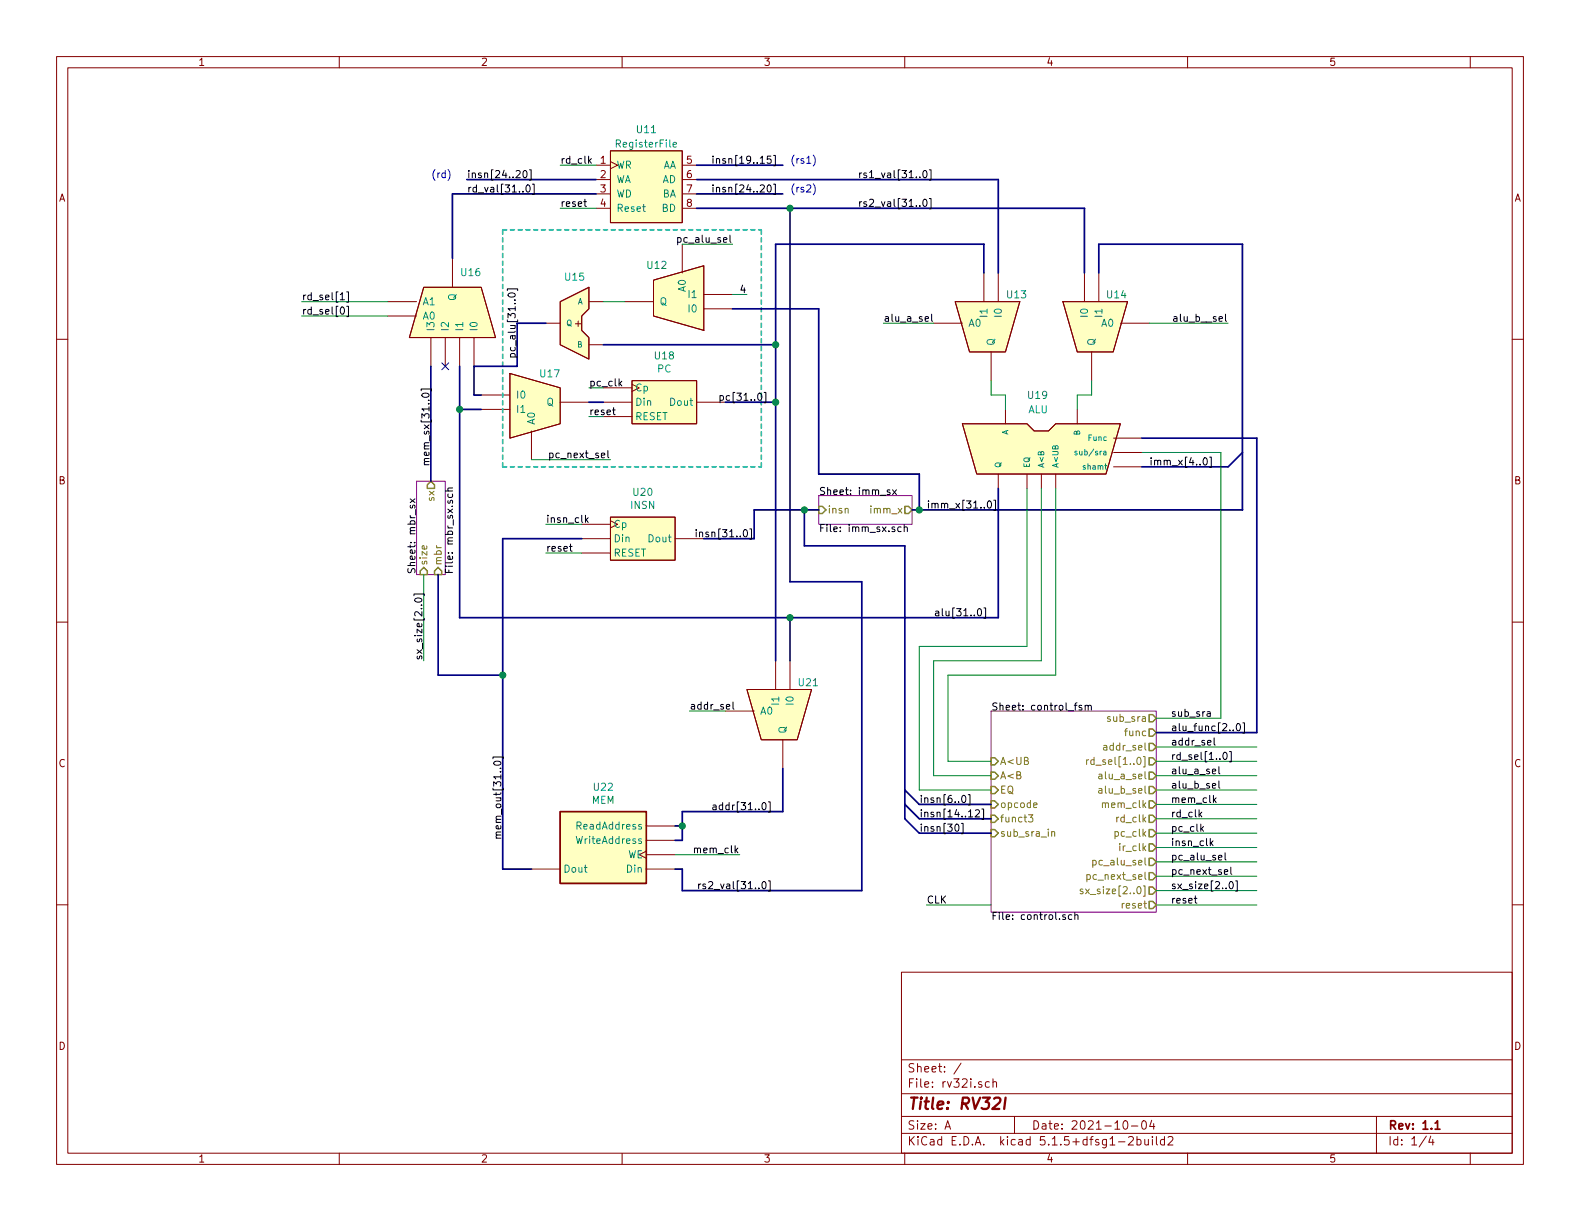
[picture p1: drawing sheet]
<svg xmlns="http://www.w3.org/2000/svg" width="279mm" height="216mm" viewBox="0 0 279 216" stroke-linecap="round" stroke-linejoin="round" font-family="sans-serif">
<g fill="none" stroke="#840000" stroke-width=".18">
<path d="M10 10h259.4v195.9h-259.4zM12 12h255.4v191.9h-255.4zM60 10v2M110 10v2M160 10v2M210 10v2M260 10v2M105.4 29.2h2.5M105.4 31.8h2.5M105.4 34.3h2.5M105.4 36.8h2.5M107.9 26.7h12.7v12.7h-12.7z"/>
<path d="M107.9 28.6l1.3 .6-1.3 .6M120.6 29.2h2.6M120.6 31.8h2.6M120.6 34.3h2.6M120.6 36.8h2.6M10 60h2M68.6 53.3h5.1M68.6 55.9h5.1M74.9 50.8h10.2l2.5 8.9h-15.2zM76.2 59.7v5.1M78.7 59.7v5.1M80 45.7v5.1"/>
<path d="M81.3 59.7v5.1M83.8 59.7v5.1M96.5 57.2h2.6M99.1 53.3l5-2.5v3.8l-1.2 1.3v2.5l1.2 1.3v3.8l-5-2.5zM104.1 53.3h2.6M110.5 53.3h5.1M115.6 49.5l8.9-2.5v11.4l-8.9-2.5zM120.6 43.2v5.1M124.5 54.6h5M124.5 52.1h5M165.1 57.2h5.1M168.9 53.3h11.4l-2.5 8.9h-6.4z"/>
<path d="M174 48.3v5M176.5 48.3v5M188 53.3h11.4l-2.6 8.9h-6.3zM191.8 48.3v5M194.3 48.3v5M198.1 57.2h5.1M267.4 60h2M85.1 69.9h5.1M85.1 72.4h5.1M90.2 66l8.9 2.6v6.3l-8.9 2.6zM94 76.2v5.1M99.1 71.1h5"/>
<path d="M104.1 61h2.6M106.7 71.1h5.1M106.7 68.6h5.1M106.7 73.7h5.1M111.8 67.3h11.4v7.6h-11.4zM123.2 71.1h5.1M170.2 74.9h11.4l1.3 1.3h2.5l1.3-1.3h11.4l-2.5 8.9h-22.9zM175.3 62.2v5.1M177.8 72.4v2.5M190.5 72.4v2.5M193 62.2v5.1M196.9 77.5h5"/>
<path d="M102.9 92.7h5M102.9 95.3h5M102.9 97.8h5M107.9 91.4h11.5v7.7h-11.5zM119.4 95.3h5.1M176.5 83.8v2.6M181.6 83.8v2.6M184.1 83.8v2.6M186.7 83.8v2.6M196.9 82.6h5M196.9 80h5M10 110h2"/>
<path d="M137.2 116.8v5.1M139.7 116.8v5.1M267.4 110h2M128.3 125.7h5M132.1 121.9h11.4l-2.5 8.9h-6.4zM138.4 130.8v5.1M10 160h2M94 153.7h5.1M114.3 150.5l-1.3 .6 1.3 .7M114.3 153.7h5.1M114.3 151.1h5.1M114.3 146.1h5.1"/>
<path d="M114.3 148.6h5.1M267.4 160h2M159.4 171.9h108v32h-108zM159.4 197.4h108M159.4 193.4h108M159.4 187.4h108M167.1 199.7l.5-1.5 .5 1.5M167.2 199.2h.8M170 188l-1.3 1.9M175 191.3h-.5l-.3 .2 .2 .7h.6M175.6 191.4l.2-.1h.4v1M175.6 190.8v1.5"/>
<path d="M179.4 197.4v3M198.8 198.2h.3a.94 .94 0 0 1 0 1.5 .8 .8 0 0 1-.6-.7 .8 .8 0 0 1 .3-.8zM200.1 199.1h1.1M202 198.3l.4-.1a.94 .94 0 0 1 0 1.5 .82 .82 0 0 1-.4-1.4zM203.7 198.1l-.4 1.1h.9M204 198.7v1M243.4 197.4v6.5M60 203.9v2M110 203.9v2M159.4 200.4h108M160 203.9v2M197.8 201.9h1.1"/>
<path d="M199.6 201.1l.2-.1h.4l.2 .4-.9 1.1h.9M201.1 201.5h.4l.3 .3-.1 .6h-.6M201.1 201v1.5M202.4 201.5l.1 .9 .3 .1 .3-.2M203.1 201.5v1M203.8 201v.1M203.8 201.5v1M204.5 201v1.3l.2 .2M205.9 201.5h-.4l-.3 .3 .1 .5 .2 .2 .4-.1M205.9 201v1.5M206.6 201.1l.2-.1h.3l.3 .4-.9 1.1h.9M210 203.9v2"/>
<path d="M252.2 200.9l-1.2 1.9M253 200.9l-.3 1.1h.9M253.4 201.5v1M260 203.9v2"/>
</g>
<path d="M253.8 198.6l.4-.4v1.5M253.8 199.7h.8" fill="none" stroke="#840000" stroke-width=".3"/>
<path d="M175.8 194.3l.3-.2h.5a.43 .43 0 0 1 .3 .6l-.1 .2-1.3 1.2h1.2M177.8 194.1l-.2 2" fill="none" stroke="#840000" stroke-width=".41"/>
<path d="M73.7 85.1h5v16.5h-5zM144.8 87.6h16.5v5.1h-16.5zM175.3 125.7h29.2v35.6h-29.2z" fill="none" stroke="#840084" stroke-width=".18"/>
<g fill="none" stroke="#000" stroke-width=".18">
<path d="M92.6 30.3l.2-.2a.69 .69 0 0 1 .4 .7 .69 .69 0 0 1-.4 .6l-.2-.1-.1-.4zM93.1 32.8l.2-.1a.67 .67 0 0 1 .5 .6 .67 .67 0 0 1-.5 .7l-.2-.3-.1-.2zM93.6 30h.3v1.9h-.3M94.2 32.6h.3v1.8h-.3M103.2 35.7h.5M103.4 35.2v1.1l.3 .2M104.2 28.4l.4 .5M104.6 28l-.5 .5M135.8 32.8l.2-.1a.69 .69 0 0 1 .4 .6 .69 .69 0 0 1-.4 .7l-.2-.2-.1-.3zM136.3 27.6h-.6v.6l.1-.1 .5 .1v.6l-.2 .1-.4-.1M136.8 32.6h.3v1.8h-.3M136.8 27.5h.3v1.8h-.3"/>
<path d="M152 30.6v.8M152 35.7v.8M152.4 35.7h-.3l-.1 .2M152.4 30.6h-.3l-.1 .2M153.2 35.7h-.3l-.2 .1 .1 .2 .4 .1v.3h-.5M153.2 30.6h-.3l-.2 .2 .1 .1 .4 .2v.3h-.5M60.2 53h.7M60.3 54.4l.2-.1a.67 .67 0 0 1 .4 .6 .67 .67 0 0 1-.4 .6l-.3-.4zM61.3 54.2h.3v1.8h-.3M61.3 51.6h.3v1.8h-.3M89.7 51.4v-.3h1.8v.3M90 51.9a.68 .68 0 0 1 1.1 .3 .72 .72 0 0 1-1.3-.1z"/>
<path d="M119.8 42.1l.4-.1 .2 .2-.1 .6h-.5M119.8 42v1.3M164.7 55.5v1.1l.2 .2M208.1 56.3h-.4l-.2 .2 .2 .3h.4M74.5 69.1v-.3h1.8v.3M74.7 69.7a.83 .83 0 0 1 1.2 .1 .67 .67 0 0 1-.7 .5 .67 .67 0 0 1-.6-.5zM108.3 72.5h.5M108.5 72.1v1.1l.3 .1M109.6 67.8l.4 .4M110 67.4l-.5 .5M127.3 70h.4l.2 .2-.1 .5h-.5M127.3 70v1.2"/>
<path d="M72.5 88.2l.9 .7M72.6 89.4l-.1 .3 .2 .1h.2l.1-.4h.3v.4M73.4 88.2l-.9 .7M78.8 86.8h1.2M79.2 87.4v.3l.2 .3 .6-.2v-.4M80 86.3h-.8v.3l.1 .2M97.2 80.2l.4-.1 .2 .2-.1 .6h-.5M97.2 80.1v1.3M100.7 96.6h.5M100.9 96.2v1.1l.3 .2M103.5 91.1v1.3M103.7 91.9l.3 .5"/>
<path d="M104 91.5l-.5 .5M123.1 93.6v.2M123.1 94.1v.8M123.7 94.2l.2-.1h.3l.1 .8M123.7 94.1v.8M157.4 86.7l-.4-.1-.1 .2v.2l.5 .1v.3h-.5M157.8 86.6l.7 .9M158.5 86.6l-.7 .9M159.4 93.2h-.4l-.3 .2 .2 .6h.5M159.9 93.3l.2-.1h.3l.1 .8M159.9 92.7v1.3M174.7 88.7l.2-.1a.67 .67 0 0 1 .5 .6 .67 .67 0 0 1-.5 .6l-.2-.2-.1-.2z"/>
<path d="M175.7 88.4h.3v1.9h-.3M212.9 81.1l.2-.2a.67 .67 0 0 1 .4 .7 .67 .67 0 0 1-.4 .6l-.3-.5zM213.9 80.8h.3v1.9h-.3M73.2 105.3v-.3h1.8v.3M73.4 105.9a.83 .83 0 0 1 1.2 .1 .67 .67 0 0 1-.6 .5 .67 .67 0 0 1-.7-.5zM173 107.7l.2-.1a.69 .69 0 0 1 .4 .7 .69 .69 0 0 1-.4 .6l-.3-.2-.1-.3zM174 107.5h.3v1.8h-.3M87.2 134.2v-.3h1.8v.3M87.4 134.7a.66 .66 0 0 1 .7-.2 .66 .66 0 0 1 .5 .5 .74 .74 0 0 1-1.3-.1zM129.6 124.1v1.1l.2 .2M191.3 124.8l-.3-.1-.2 .2 .1 .2 .4 .1v.3h-.5M191.9 124.8l.2-.1 .3 .1v.8"/>
<path d="M191.9 124.7v.9M192.4 124.9l.2-.2 .3 .1 .1 .8M213.5 125.9h.5v.8M214 126.1l-.4 .1-.2 .2 .1 .2h.5M214.7 130.5v1.1l.2 .1M215.5 138.1v1.1l.2 .2M215.5 135.6v1.1l.2 .1M216.4 133.1l.2-.1a.67 .67 0 0 1 .4 .7 .67 .67 0 0 1-.4 .6l-.3-.5zM217.4 132.9h.3v1.8h-.3M218.7 128.1l.2-.2a.67 .67 0 0 1 .5 .7 .67 .67 0 0 1-.5 .6l-.3-.5zM219.8 127.8h.3v1.8h-.3M134.9 156l.2-.1a.69 .69 0 0 1 .4 .6 .69 .69 0 0 1-.4 .6l-.3-.2-.1-.2z"/>
<path d="M134.9 142l.2-.1a.69 .69 0 0 1 .4 .6 .69 .69 0 0 1-.4 .7l-.3-.2-.1-.3zM135.9 155.8h.3v1.8h-.3M135.9 141.8h.3v1.8h-.3M169 145.8l.2-.1a.69 .69 0 0 1 .4 .7 .69 .69 0 0 1-.4 .6l-.3-.2v-.3zM170 145.6h.3v1.8h-.3M170.2 140.8l.2-.2a.67 .67 0 0 1 .4 .7 .67 .67 0 0 1-.4 .6l-.3-.5zM171.2 140.5h.3v1.8h-.3M172.5 143.3l.5-.1 .2 .3v.2l-.8 .7h.8M173.6 143.1h.3v1.8h-.3M211.2 158.9h.5M211.4 158.4v1.1l.3 .2M212.2 144l.3 .4"/>
<path d="M212.4 146.5l.4 .5M212.5 143.6l-.5 .5M212.8 146.2l-.5 .4M214 148.3v1.2M214.1 149l.4 .5M214.5 148.7l-.5 .5M214.7 141.4l.4 .5M215.1 141.1l-.5 .5M215.5 151.6l.6-.1-.1-.2-.3-.1-.2 .2v.6h.5M216.5 154.2l.6-.1-.1-.3h-.3l-.2 .1 .1 .7h.4M216.6 150.8v1.1l.2 .2M217.5 156l.2-.1a.67 .67 0 0 1 .4 .6 .67 .67 0 0 1-.4 .6 .83 .83 0 0 1-.2-1.1z"/>
<path d="M217.7 153.3v1.1l.1 .2M218.5 155.8h.3v1.8h-.3M188.4 161.8l-.3-.1-.2 .2 .1 .2 .4 .1v.3h-.5M189.5 161.8l-.3-.1-.3 .3 .2 .5h.4M190.1 161.9l.2-.2 .3 .1v.8M190.1 161.3v1.3"/>
</g>
<g fill="none" stroke="#848400" stroke-width=".25">
<path d="M75.6 85.7l.6-.6 .6 .6v.7h-1.2zM144.8 89.5h.6l.6 .7-.6 .6h-.6zM160 89.5h.7l.6 .7-.6 .6h-.7zM74.9 100.3l.7 .7v.6h-1.3v-.6zM77.5 100.3l.6 .7v.6h-1.3v-.6zM175.3 139.1h.6l.6 .6-.6 .6h-.6zM175.3 136.5h.6l.6 .7-.6 .6h-.6zM175.3 134h.6l.6 .6-.6 .7h-.6zM203.2 126.4h.6l.7 .6-.7 .6h-.6zM203.2 128.9h.6l.7 .6-.7 .7h-.6zM203.2 131.4h.6l.7 .7-.7 .6h-.6zM203.2 134h.6l.7 .6-.7 .7h-.6z"/>
<path d="M203.2 136.5h.6l.7 .7-.7 .6h-.6zM203.2 139.1h.6l.7 .6-.7 .6h-.6zM175.3 141.6h.6l.6 .6-.6 .7h-.6zM175.3 144.1h.6l.6 .7-.6 .6h-.6zM175.3 146.7h.6l.6 .6-.6 .7h-.6zM203.2 141.6h.6l.7 .6-.7 .7h-.6zM203.2 144.1h.6l.7 .7-.7 .6h-.6zM203.2 146.7h.6l.7 .6-.7 .7h-.6zM203.2 149.2h.6l.7 .7-.7 .6h-.6zM203.2 159.4h.6l.7 .6-.7 .7h-.6zM203.2 151.8h.6l.7 .6-.7 .6h-.6zM203.2 154.3h.6l.7 .6-.7 .7h-.6z"/>
<path d="M203.2 156.8h.6l.7 .7-.7 .6h-.6z"/>
</g>
<g fill="none" stroke="#848400" stroke-width=".18">
<path d="M192.2 134.3v.9M192.5 134.3l-.3 .3M193.5 134.4l-.4-.1-.2 .3 .1 .5h.5M194.3 136.9h.5l.1 .8M194.3 139.5h.5l.1 .8M194.9 137.2h-.4l-.2 .2v.3h.6M194.9 139.7l-.4 .1-.2 .2v.2h.6M195.7 132.1l-.4 .1-.2 .1 .1 .3h.5M181.9 144.1h.8l-.5 .5 .4 .1v.5l-.2 .1-.5-.1M182.8 142.4l.6-.1-.1-.3h-.3l-.2 .1v.6h.5M186 147.2l.2-.2 .3 .1v.8M186 147v.9"/>
<path d="M191.5 157.3l-.3-.1-.2 .2 .1 .2 .4 .1v.3h-.5M192.2 154.7h.4l.2 .2-.1 .5h-.5M192.2 154.7v1.2M193.2 152.2l.4-.1 .3 .2-.2 .6h-.5M193.2 152.1v1.3"/>
</g>
<g fill="#ffffc2" stroke="#ffffc2" stroke-width=".18">
<path d="M170.2 74.9h11.4l1.3 1.3h2.5l1.3-1.3h11.4l-2.5 8.9h-22.9z"/>
<path d="M90.2 66l8.9 2.6v6.3l-8.9 2.6z"/>
<path d="M99.1 53.3l5-2.5v3.8l-1.2 1.3v2.5l1.2 1.3v3.8l-5-2.5z"/>
<path d="M74.9 50.8h10.2l2.5 8.9h-15.2z"/>
<path d="M115.6 49.5l8.9-2.5v11.4l-8.9-2.5z"/>
<path d="M99.1 143.5h15.2v12.7h-15.2z"/>
<path d="M188 53.3h11.4l-2.6 8.9h-6.3z"/>
<path d="M168.9 53.3h11.4l-2.5 8.9h-6.4z"/>
<path d="M111.8 67.3h11.4v7.6h-11.4z"/>
<path d="M107.9 26.7h12.7v12.7h-12.7z"/>
<path d="M132.1 121.9h11.4l-2.5 8.9h-6.4z"/>
<path d="M107.9 91.4h11.5v7.7h-11.5z"/>
</g>
<path d="M119 25.6l.6-.1v-.3h-.4l-.2 .1 .1 .7h.5M190.4 79.8h-.2l-.1 .1 .3 .3v.2h-.3M113.4 148.4l-.3-.1-.2 .2 .1 .2 .4 .1v.3h-.5" fill="none" stroke="#008484" stroke-width=".18"/>
<path d="M99.1 143.5h15.2v12.7h-15.2z" fill="none" stroke="#840000" stroke-width=".25"/>
<path d="M88.9 40.6h45.7M88.9 82.6v-42M88.9 82.6h45.7M134.6 82.6v-42" fill="none" stroke="#00c1c2" stroke-width=".3" stroke-dasharray=".7 .7"/>
<g fill="none" stroke="#000084" stroke-width=".3">
<path d="M82.5 31.8h22.9M105.4 34.3h-25.4v11.4M123.2 34.3h15.2M123.2 36.8h68.6v11.5M123.2 29.2h15.2M123.2 31.8h53.3v16.5M139.7 36.8v66.1h12.7v54.6h-31.8v-3.8h-1.2M96.5 57.2h-5.1v7.6h-7.6v5.1h1.3M129.5 54.6h15.3v29.2h17.8v6.4M174 48.3v-5.1h-36.8v73.6M194.3 48.3v-5.1h25.4v47h-58.4M76.2 64.8v20.3"/>
<path d="M81.3 64.8v44.4h95.2v-22.8M81.3 72.4h3.8M104.1 71.1h2.6M106.7 61h30.5M128.3 71.1h8.9M201.9 77.5h20.3v52h-17.7M102.9 95.3h-14v58.4h5.1M142.2 90.2v6.3h17.8v48.3l2.6 2.5h12.7M144.8 90.2h-11.5v5.1h-8.8M219.7 80l-2.5 2.6h-15.3M77.5 101.6v17.8h11.4M139.7 109.2v7.6"/>
<path d="M138.4 135.9v7.6h-17.8v5.1h-1.2M160 139.7l2.6 2.5h12.7M119.4 146.1h1.2M160 142.2l2.6 2.6h12.7"/>
</g>
<g fill="none" stroke="#008400" stroke-width=".18">
<path d="M99.1 29.2h6.3M99.1 36.8h6.3M53.3 53.3h15.3M53.3 55.9h15.3M106.7 53.3h3.8M120.6 43.2h8.9M129.5 52.1h2.6M156.2 57.2h8.9M203.2 57.2h14M175.3 67.3v2.6h2.5v2.5M193 67.3v2.6h-2.5v2.5M94 81.3h13.9"/>
<path d="M96.5 92.7h6.4M96.5 97.8h6.4M181.6 86.4v27.9h-19v25.4h12.7M184.1 86.4v30.4h-19v20.4h10.2M186.7 86.4v33h-19.1v15.2h7.7M201.9 80h14v47h-11.4M74.9 101.6v15.2M121.9 125.7h6.4M204.5 139.7h17.7M204.5 137.2h17.7M204.5 134.6h17.7M204.5 132.1h17.7"/>
<path d="M119.4 151.1h11.4M204.5 147.3h17.7M204.5 144.8h17.7M204.5 142.2h17.7M204.5 149.9h17.7M204.5 157.5h17.7M204.5 152.4h17.7M204.5 154.9h17.7M163.8 160h11.5M204.5 160h17.7"/>
</g>
<path d="M79.2 30a1.47 1.47 0 0 1 0 1.9M143.8 27.4a1.47 1.47 0 0 1 0 2M143.8 32.5a1.47 1.47 0 0 1 0 1.9" fill="none" stroke="#0000c2" stroke-width=".18"/>
<g fill="#008400" stroke="#008400" stroke-width=".25">
<circle cx="81.3" cy="72.4" r=".51"/>
<circle cx="137.2" cy="71.1" r=".51"/>
<circle cx="139.7" cy="36.8" r=".51"/>
<circle cx="142.2" cy="90.2" r=".51"/>
<circle cx="120.7" cy="146.1" r=".51"/>
<circle cx="137.2" cy="61" r=".51"/>
<circle cx="139.7" cy="109.2" r=".51"/>
<circle cx="162.6" cy="90.2" r=".51"/>
<circle cx="88.9" cy="119.4" r=".51"/>
</g>
<path d="M78.1 64.2l1.2 1.2M79.3 64.2l-1.2 1.2" fill="none" stroke="#000084" stroke-width=".18"/>
<text font-size="2.8" fill="#840000" x="160.4" y="196.2">Title: RV32I</text>
<g font-size="2.1" fill="#840000">
<text x="160.4" y="189.6">Sheet: /</text>
<text x="160.4" y="192.3">File: rv32i.sch</text>
<text x="160.4" y="202.5">KiCad E.D.A. kicad 5.1.5+dfsg1-2build2</text>
<text x="160.4" y="199.7">Size: A</text>
<text x="182.4" y="199.7">Date: 2021-10-04</text>
<text x="245.4" y="199.7">Rev: 1.1</text>
<text x="245.4" y="202.5">Id: 1/4</text>
</g>
<g font-size="1.8" fill="#840000">
<text x="35" y="11.6">1</text>
<text x="85" y="11.6">2</text>
<text x="135" y="11.6">3</text>
<text x="185" y="11.6">4</text>
<text x="235" y="11.6">5</text>
<text x="106.2" y="29">1</text>
<text x="121.4" y="29">5</text>
<text x="10.4" y="35.6">A</text>
<text x="106.2" y="31.5">2</text>
<text x="106.2" y="34">3</text>
<text x="121.4" y="31.5">6</text>
<text x="121.4" y="34">7</text>
<text x="267.8" y="35.6">A</text>
<text x="106.2" y="36.6">4</text>
<text x="121.4" y="36.6">8</text>
<text x="101.7" y="57.8">+</text>
<text x="10.4" y="85.6">B</text>
<text x="267.8" y="85.6">B</text>
<text x="10.4" y="135.6">C</text>
<text x="267.8" y="135.6">C</text>
<text x="10.4" y="185.6">D</text>
<text x="267.8" y="185.6">D</text>
<text x="35" y="205.5">1</text>
<text x="85" y="205.5">2</text>
<text x="135" y="205.5">3</text>
<text x="185" y="205.5">4</text>
<text x="235" y="205.5">5</text>
</g>
<g font-size="1.8" fill="#008484">
<text x="112.7" y="23.5">U11</text>
<text x="109" y="29.8">WR</text>
<text x="109.2" y="26.1">RegisterFile</text>
<text x="117.1" y="29.8">AA</text>
<text x="109" y="32.4">WA</text>
<text x="109" y="34.9">WD</text>
<text x="117.1" y="32.4">AD</text>
<text x="117.1" y="34.9">BA</text>
<text x="109" y="37.5">Reset</text>
<text x="117.1" y="37.5">BD</text>
<text x="114.5" y="47.5">U12</text>
<text x="74.7" y="54">A1</text>
<text x="80.6" y="53.2" transform="rotate(-90 80.6 53.2)">Q</text>
<text x="81.6" y="48.8">U16</text>
<text x="100" y="49.6">U15</text>
<text x="116.6" y="54">Q</text>
<text x="121.3" y="51.5" transform="rotate(-90 121.3 51.5)">A0</text>
<text x="122" y="52.7">I1</text>
<text x="178.1" y="52.8">U13</text>
<text x="195.8" y="52.8">U14</text>
<text x="74.7" y="56.5">A0</text>
<text x="76.8" y="58.7" transform="rotate(-90 76.8 58.7)">I3</text>
<text x="79.4" y="58.7" transform="rotate(-90 79.4 58.7)">I2</text>
<text x="81.9" y="58.7" transform="rotate(-90 81.9 58.7)">I1</text>
<text x="84.5" y="58.7" transform="rotate(-90 84.5 58.7)">I0</text>
<text x="122" y="55.2">I0</text>
<text x="171.2" y="57.8">A0</text>
<text x="174.6" y="55.8" transform="rotate(-90 174.6 55.8)">I1</text>
<text x="177.2" y="55.8" transform="rotate(-90 177.2 55.8)">I0</text>
<text x="192.4" y="55.8" transform="rotate(-90 192.4 55.8)">I0</text>
<text x="194.8" y="57.8">A0</text>
<text x="194.9" y="55.8" transform="rotate(-90 194.9 55.8)">I1</text>
<text x="115.8" y="63.6">U18</text>
<text x="116.3" y="65.9">PC</text>
<text x="175.9" y="61.2" transform="rotate(-90 175.9 61.2)">Q</text>
<text x="193.7" y="61.2" transform="rotate(-90 193.7 61.2)">Q</text>
<text x="91.2" y="70.5">I0</text>
<text x="95.6" y="66.7">U17</text>
<text x="96.7" y="71.8">Q</text>
<text x="112.3" y="69.2">Cp</text>
<text x="112.3" y="71.8">Din</text>
<text x="118.6" y="71.8">Dout</text>
<text x="181.8" y="70.5">U19</text>
<text x="91.2" y="73">I1</text>
<text x="94.6" y="75.2" transform="rotate(-90 94.6 75.2)">A0</text>
<text x="112.3" y="74.3">RESET</text>
<text x="181.8" y="73.1">ALU</text>
<text x="111.6" y="90">INSN</text>
<text x="112" y="87.7">U20</text>
<text x="108.5" y="93.3">Cp</text>
<text x="108.5" y="95.9">Din</text>
<text x="114.8" y="95.9">Dout</text>
<text x="108.5" y="98.4">RESET</text>
<text x="137.8" y="124.4" transform="rotate(-90 137.8 124.4)">I1</text>
<text x="140.3" y="124.4" transform="rotate(-90 140.3 124.4)">I0</text>
<text x="141.3" y="121.3">U21</text>
<text x="134.4" y="126.4">A0</text>
<text x="139.1" y="129.8" transform="rotate(-90 139.1 129.8)">Q</text>
<text x="104.6" y="142.1">MEM</text>
<text x="105.1" y="139.8">U22</text>
<text x="102.3" y="149.2">WriteAddress</text>
<text x="102.4" y="146.7">ReadAddress</text>
<text x="99.6" y="154.3">Dout</text>
<text x="110.9" y="154.3">Din</text>
<text x="110.9" y="151.8">WE</text>
</g>
<g font-size="1.8">
<text x="99.1" y="29">rd_clk</text>
<text x="125.7" y="29">insn[19..15]</text>
<text x="82.5" y="31.5">insn[24..20]</text>
<text x="82.5" y="34">rd_val[31..0]</text>
<text x="125.7" y="34">insn[24..20]</text>
<text x="153.9" y="31.5">rs1_val[31..0]</text>
<text x="99.1" y="36.6">reset</text>
<text x="153.9" y="36.6">rs2_val[31..0]</text>
<text x="120.5" y="42.9">pc_alu_sel</text>
<text x="53.3" y="53.1">rd_sel[1]</text>
<text x="131.1" y="51.8">4</text>
<text x="53.3" y="55.6">rd_sel[0]</text>
<text x="156.2" y="56.9">alu_a_sel</text>
<text x="208.1" y="56.9">alu_b__sel</text>
<text x="91.2" y="63.5" transform="rotate(-90 91.2 63.5)">pc_alu[31..0]</text>
<text x="104.1" y="68.3">pc_clk</text>
<text x="128.7" y="70.9">pc[31..0]</text>
<text x="104.1" y="73.4">reset</text>
<text x="75.9" y="82.5" transform="rotate(-90 75.9 82.5)">mem_sx[31..0]</text>
<text x="97.8" y="81">pc_next_sel</text>
<text x="203.2" y="82.3">imm_x[4..0]</text>
<text x="144.8" y="87.5">Sheet: imm_sx</text>
<text x="163.8" y="89.9">imm_x[31..0]</text>
<text x="96.5" y="92.5">insn_clk</text>
<text x="124.6" y="95">insn[31..0]</text>
<text x="144.8" y="94.1">File: imm_sx.sch</text>
<text x="73.5" y="101.6" transform="rotate(-90 73.5 101.6)">Sheet: mbr_sx</text>
<text x="80.1" y="101.6" transform="rotate(-90 80.1 101.6)">File: mbr_sx.sch</text>
<text x="96.5" y="97.5">reset</text>
<text x="165.1" y="109">alu[31..0]</text>
<text x="74.7" y="116.8" transform="rotate(-90 74.7 116.8)">sx_size[2..0]</text>
<text x="121.9" y="125.5">addr_sel</text>
<text x="175.3" y="125.6">Sheet: control_fsm</text>
<text x="207" y="131.8">addr_sel</text>
<text x="207" y="126.7">sub_sra</text>
<text x="207" y="129.3">alu_func[2..0]</text>
<text x="207" y="136.9">alu_a_sel</text>
<text x="207" y="134.4">rd_sel[1..0]</text>
<text x="125.7" y="143.3">addr[31..0]</text>
<text x="162.6" y="142">insn[6..0]</text>
<text x="207" y="139.4">alu_b_sel</text>
<text x="207" y="142">mem_clk</text>
<text x="88.6" y="148.6" transform="rotate(-90 88.6 148.6)">mem_out[31..0]</text>
<text x="162.6" y="147.1">insn[30]</text>
<text x="162.6" y="144.5">insn[14..12]</text>
<text x="207" y="147.1">pc_clk</text>
<text x="207" y="144.5">rd_clk</text>
<text x="207" y="149.6">insn_clk</text>
<text x="123.2" y="150.9">mem_clk</text>
<text x="207" y="152.1">pc_alu_sel</text>
<text x="207" y="154.7">pc_next_sel</text>
<text x="123.2" y="157.2">rs2_val[31..0]</text>
<text x="163.8" y="159.8">CLK</text>
<text x="207" y="159.8">reset</text>
<text x="207" y="157.2">sx_size[2..0]</text>
<text x="175.3" y="162.7">File: control.sch</text>
</g>
<g font-size="1.8" fill="#0000c2">
<text x="139.7" y="29">(rs1)</text>
<text x="76.2" y="31.5">(rd)</text>
<text x="139.7" y="34">(rs2)</text>
</g>
<g font-size="1.8" fill="#848400">
<text x="76.8" y="88.6" transform="rotate(-90 76.8 88.6)">sx</text>
<text x="146.3" y="90.8">insn</text>
<text x="154.2" y="90.8">imm_x</text>
<text x="75.6" y="100.1" transform="rotate(-90 75.6 100.1)">size</text>
<text x="78.1" y="100.1" transform="rotate(-90 78.1 100.1)">mbr</text>
<text x="196.2" y="127.6">sub_sra</text>
<text x="199.2" y="130.2">func</text>
<text x="176.8" y="137.8">A&lt;B</text>
<text x="176.8" y="135.3">A&lt;UB</text>
<text x="193.6" y="135.3">rd_sel[1..0]</text>
<text x="195" y="137.8">alu_a_sel</text>
<text x="195.7" y="132.7">addr_sel</text>
<text x="176.8" y="142.9">opcode</text>
<text x="176.8" y="140.3">EQ</text>
<text x="194.9" y="140.3">alu_b_sel</text>
<text x="195.4" y="142.9">mem_clk</text>
<text x="176.8" y="145.4">funct3</text>
<text x="176.8" y="148">sub_sra_in</text>
<text x="197.4" y="148">pc_clk</text>
<text x="197.7" y="145.4">rd_clk</text>
<text x="192.8" y="155.6">pc_next_sel</text>
<text x="193.9" y="153">pc_alu_sel</text>
<text x="198.3" y="150.5">ir_clk</text>
<text x="192.5" y="158.1">sx_size[2..0]</text>
<text x="198.7" y="160.7">reset</text>
</g>
<g font-size="1.4" fill="#008484">
<text x="102.1" y="53.8">A</text>
<text x="100.1" y="57.6">Q</text>
<text x="102.1" y="61.4">B</text>
<text x="178.3" y="76.9" transform="rotate(-90 178.3 76.9)">A</text>
<text x="191" y="76.9" transform="rotate(-90 191 76.9)">B</text>
<text x="192.6" y="78">Func</text>
<text x="177" y="82.8" transform="rotate(-90 177 82.8)">Q</text>
<text x="182.1" y="82.8" transform="rotate(-90 182.1 82.8)">EQ</text>
<text x="184.6" y="82.8" transform="rotate(-90 184.6 82.8)">A&lt;B</text>
<text x="187.2" y="82.8" transform="rotate(-90 187.2 82.8)">A&lt;UB</text>
<text x="191" y="80.5">sub/sra</text>
<text x="191.8" y="83">shamt</text>
</g>
</svg>
